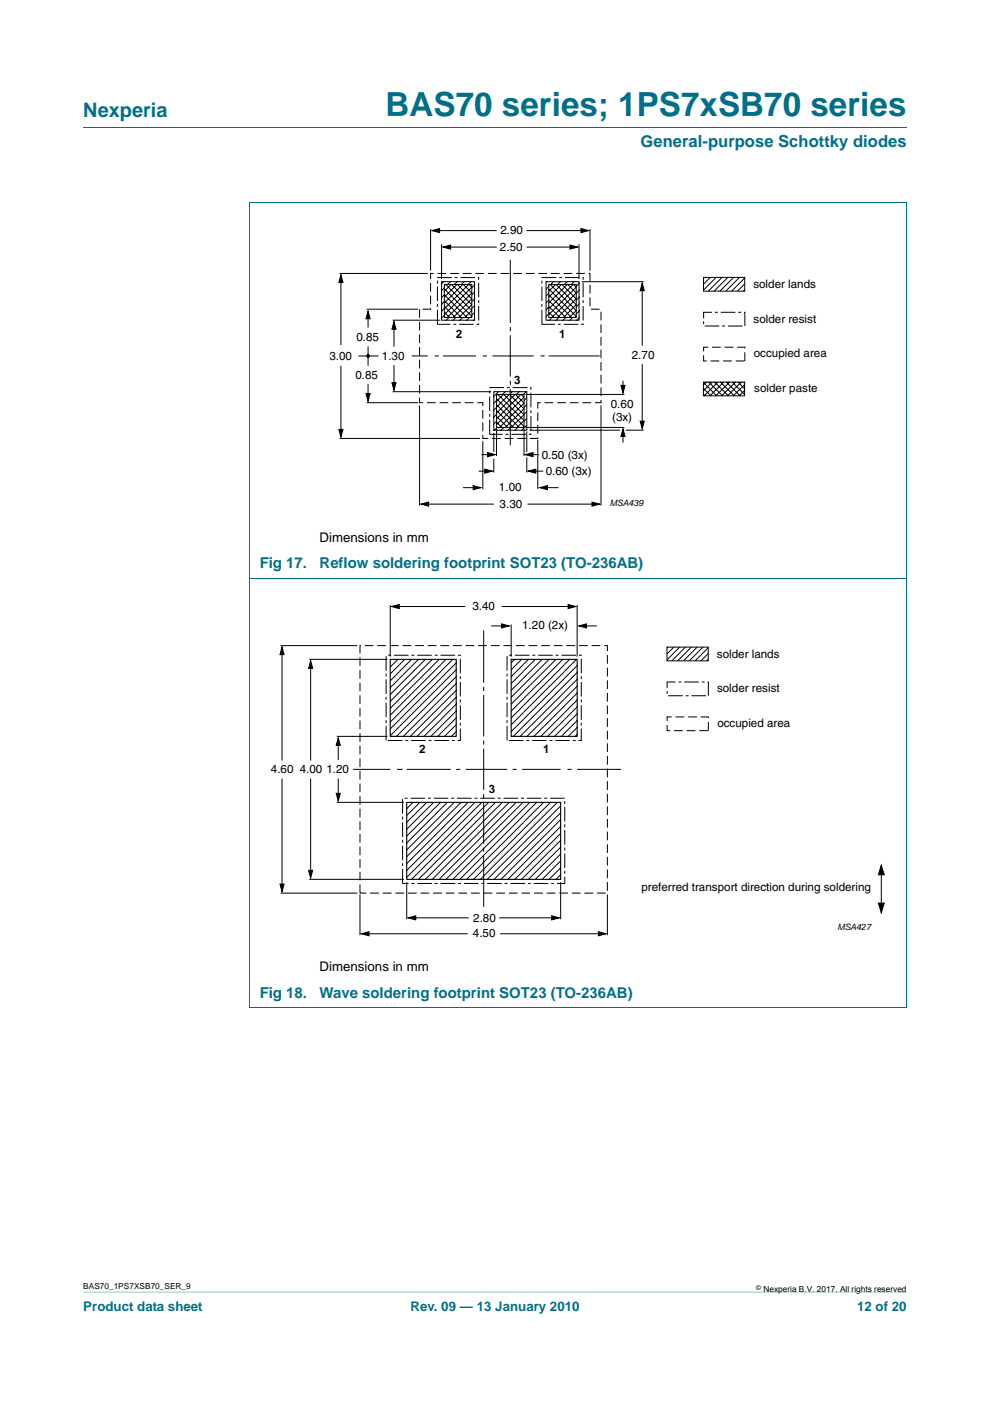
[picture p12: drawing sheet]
<svg xmlns="http://www.w3.org/2000/svg" width="210mm" height="297mm" viewBox="0 0 210 297" stroke-linecap="round" stroke-linejoin="round" font-family="sans-serif">
<path d="M17.7 273.9l174.6 .1z" fill="#00708a"/>
<path d="M17.7 27h174.6M52.9 42.9h139.4M53 42.9v170.7M192.3 42.9v170.7M52.9 122.6h139.4M52.9 213.6h139.4" fill="none" stroke="#00708a" stroke-width=".21"/>
<g fill="none" stroke="#000" stroke-width=".21">
<path d="M72.3 58.3v14.9M93.7 51.8v7.3M93.9 52.4h11.5M108.2 55.1v13.4M111.7 52.4h10.8M122.8 51.8v7.3M123.4 59.7h13.1M72.3 77.5v15.2M76 75.5h4.3M77.8 65.6h10.9M78.1 66v3.5M83.3 67.9h10.1"/>
<path d="M83.6 77.4v5.4M83.6 68.2v5.3M93.9 75.5h7M102.4 75.5h.9M104.4 75.5h8.8M108.2 69.3v.9M108.2 71.1v8.7M114.6 75.5h.9M116.4 75.5h10.8M136.2 60v13.3M136.2 77.2v13.7M72 93h29.8"/>
<path d="M77.8 85.4h10.9M78.1 81.5v3.6M83.3 83h20.9M101.5 99.9h2.9M102.4 93.5v10.2M104.7 83h7v8.2h-7zM104.7 91.8v4M105.8 83l-1.1 1.1M105.9 90.1l-1.1 1.2M107.2 83l-2.5 2.5M108.2 80.7v.9M108.7 83l-4 4"/>
<path d="M108.9 90.1l-1.2 1.2M110.2 83l-5.5 5.5M111.4 90.6h21M111.4 83.6h21M111.6 83l-6.9 6.9M111.7 97v3.2M111.8 90.1l-1.2 1.2M111.8 88.7l-2.6 2.6M111.8 85.8l-5.5 5.5M111.8 84.3l-5.9 5.8M111.8 87.2l-2.9 2.9M112 99.9h3.2"/>
<path d="M114.1 93.3v10.4M132.1 80.7v2.6M132.1 90.9v2.9M98.2 103.4h3.8M114.5 103.4h4"/>
</g>
<g fill="#000" stroke="#000" stroke-width=".21">
<path d="M72.3 58.3l.4 1.6h-.8zM93.9 52.4l1.7-.5v.9zM120.9 51.9l1.6 .5-1.6 .4zM78.1 66l.4 1.6h-.9zM83.6 68.2l.4 1.6h-.9zM136.2 60l.5 1.6h-.9zM71.9 91h.8l-.4 1.7zM77.6 83.5h.9l-.4 1.6zM83.1 81.1h.9l-.4 1.7zM102.8 99.5l1.6 .4-1.6 .4zM132.1 90.9l.5 1.6h-.9zM131.7 81.7h.9l-.5 1.6z"/>
<path d="M135.8 89.3h.9l-.5 1.6zM100.4 103l1.6 .4-1.6 .4zM112 99.9l1.6-.4v.8zM114.5 103.4l1.6-.4v.8z"/>
</g>
<path d="M92.8 58.9h8.7v9.9h-8.7zM114.9 58.9h8.8v9.9h-8.8z" fill="none" stroke="#000" stroke-width=".21" stroke-dasharray="3.1 .6 .6 .6" stroke-linecap="butt"/>
<path d="M105.3 83.6h5.8v7h-5.8z" fill="#fff" stroke="#000" stroke-width=".21"/>
<path d="M103.9 82.2h8.7v9.9h-8.7z" fill="none" stroke="#000" stroke-width=".21" stroke-dasharray="3.1 .6 .6 .6" stroke-linecap="butt"/>
<path d="M91.3 58h33.8v7.6h2.4v19.8h-13.4v7.6h-11.7v-7.6h-13.4v-19.8h2.3z" fill="none" stroke="#000" stroke-width=".21" stroke-dasharray="1.9 .8" stroke-linecap="butt"/>
<g fill="none" stroke="#000" stroke-width=".21">
<path d="M115.8 59.7h7v8.2h-7zM116 59.7l-.2 .2M117.4 59.7l-1.6 1.7M118.9 59.7l-3.1 3.1M120.4 59.7l-4.6 4.6M121.8 59.7l-6 6M122.9 61.5l-6.4 6.4M122.9 60.1l-7.1 7.1M122.9 63l-5 4.9M122.9 64.5l-3.5 3.4M122.9 67.4l-.6 .5M122.9 65.9l-2.1 2"/>
<path d="M105.3 84.6l5.8 5.8-.2 .2M105.3 85.8l4.8 4.8M105.3 87l3.6 3.6M105.3 88.3l2.4 2.3M105.3 89.5l1.1 1.1M105.5 83.6l-.2 .3M105.6 83.6l5.5 5.6M106.8 83.6l-1.5 1.5M106.9 83.6l4.2 4.3-2.7 2.7M108 83.6l-2.7 2.7M108.1 83.6l3 3.1-3.9 3.9M109.2 83.6l-3.9 4"/>
<path d="M109.3 83.6l1.8 1.9M110.5 83.6l-5.2 5.2M110.6 83.6l.5 .6-5.8 5.8M111.1 85.4l-5.1 5.2M111.1 89.2l-1.4 1.4"/>
</g>
<path d="M116.4 60.3h5.8v7h-5.8z" fill="#fff" stroke="#000" stroke-width=".21"/>
<g fill="none" stroke="#000" stroke-width=".21">
<path d="M93.7 59.7h7v8.2h-7zM94.1 59.7l-.5 .5M95.6 59.7l-2 2M97 59.7l-3.4 3.4M98.5 59.7l-4.9 4.9M100 59.7l-6.4 6.3M100.7 60.4l-7.1 7.1M100.7 66.2l-1.7 1.7M100.7 64.8l-3.2 3.1M100.7 63.3l-4.6 4.6M100.7 61.9l-6.1 6M100.7 67.7l-.3 .2"/>
<path d="M116.4 61.2l5.8 5.9-.2 .2M116.4 62.5l4.8 4.8M116.4 63.7l3.6 3.6M116.4 65l2.3 2.3M116.4 66.2l1.1 1.1M116.6 60.3l-.2 .2M116.7 60.3l5.5 5.5M117.9 60.3l-1.5 1.5M117.9 60.3l4.3 4.3-2.7 2.7M119.1 60.3l-2.7 2.7M119.2 60.3l3 3.1-3.9 3.9M120.3 60.3l-3.9 3.9"/>
<path d="M120.4 60.3l1.8 1.8-5.2 5.2M121.6 60.3l-5.2 5.2M121.6 60.3l.6 .6-5.8 5.8M122.2 65.8l-1.4 1.5"/>
</g>
<path d="M94.2 60.3h5.9v7h-5.9z" fill="#fff" stroke="#000" stroke-width=".21"/>
<g fill="none" stroke="#000" stroke-width=".21">
<path d="M72 58h18.7M91.3 48.6v8.8M91.6 48.9h13.8M111.7 48.9h13.2M125.1 48.6v8.8M149.2 58.8h8.8v2.9h-8.8zM149.4 58.8l-.2 .2M150.7 58.8l-1.5 1.5M151.9 58.8l-2.7 2.7M153.1 58.8l-2.9 2.9M154.4 58.8l-2.9 2.9M155.6 58.8l-2.9 2.9"/>
<path d="M156.9 58.8l-3 2.9M158 58.9l-2.8 2.8M78.1 73.4v4.1M87.3 75.5h3.4M92.2 75.5h.9M94.2 61.2l5.9 5.9-.3 .2M94.2 62.5l4.9 4.8M94.2 63.7l3.6 3.6M94.2 65l2.4 2.3M94.2 66.2l1.2 1.1M94.5 60.3l-.3 .2M94.5 60.3l5.6 5.5"/>
<path d="M95.7 60.3l-1.5 1.5M95.8 60.3l4.3 4.3-2.7 2.7M96.9 60.3l-2.7 2.7M97 60.3l3.1 3.1-4 3.9M98.2 60.3l-4 3.9M98.2 60.3l1.9 1.8-5.2 5.2M99.4 60.3l-5.2 5.2M99.5 60.3l.6 .6-5.9 5.8M100.1 65.8l-1.5 1.5M158 61.4l-.4 .3M158 60.2l-1.6 1.5M89 86v21.2"/>
<path d="M102.1 96.4h2.9M104.7 97.3v2.9M105.3 90.9v5.8M108.2 82.5v11.9M111.1 90.9v5.8M111.4 96.4h3M111.7 91.5v4.3M112.3 91.2h19.3M127.5 86v21.2M132.7 91.2h3.8M149.2 81h8.7v2.9h-8.7zM149.2 81.1l2.8 2.8"/>
<path d="M149.2 82.3l1.6 1.6M149.2 83.6l.3 .3M149.8 81l-.6 .6M150.3 81l3 2.9M151 81l-1.8 1.9M151.6 81l2.9 2.9M152.3 81l-2.9 2.9M152.8 81l2.9 2.9M153.5 81l-2.9 2.9M154.1 81l2.9 2.9M154.7 81l-2.9 2.9M155.3 81l2.6 2.7"/>
<path d="M156 81l-2.9 2.9M156.5 81l1.4 1.4M157.2 81l-2.9 2.9M157.8 81l.1 .2M157.9 82.8l-1.1 1.1M157.9 81.5l-2.4 2.4M89.3 106.9h15.4M111.9 106.9h15.3M59.5 136.9h16.3M59.8 137.2v24M65.6 139.8h16.6M82.8 128.3v10.9"/>
<path d="M83 139.7l-.3 .3M83.1 128.6h15.6M84.4 139.7l-1.7 1.8M85.9 139.7l-3.2 3.2M87.3 139.7l-2.5 2.6M88.8 139.7l-6.1 6.1M90.3 139.7l-7.6 7.6M91.7 139.7l-5.5 5.6M93.2 139.7l-10.5 10.5M94.6 139.7l-1.1 1.2M96.1 139.7l-13.4 13.4M102.6 133.7v11.1"/>
<path d="M104.2 132.7h3.8M106.4 128.6h15.7M108.4 132.4v6.8M109.2 139.7l-.8 .9M110.7 139.7l-2.3 2.4M112.1 139.7l-3.7 3.8M113.6 139.7l-5.2 5.3M115 139.7l-6.6 6.7M116.5 139.7l-8.1 8.2M118 139.7l-5.5 5.6M119.4 139.7l-11 11.1M120.9 139.7l-1.2 1.2"/>
<path d="M122.3 139.7l-13.9 14M122.4 128.3v10.9M122.8 132.7h3.8M141.5 137.2h8.7v2.9h-8.7zM141.7 137.2l-.2 .2M142.9 137.2l-1.4 1.5M144.2 137.2l-2.7 2.7M145.4 137.2l-2.9 2.9M146.6 137.2l-2.9 2.9M147.9 137.2l-2.9 2.9M149.1 137.2l-2.9 2.9M150.2 139.8l-.3 .3"/>
<path d="M150.2 138.6l-1.5 1.5M150.2 137.3l-2.8 2.8M65.9 140.1v21.1M71.5 156.1h10.7M71.7 156.4v4.7M84.8 152.5l-2.1 2.1M84.8 146.7l-2.1 2.1M84.8 149.6l-2.1 2.1M84.8 142.3l-2.1 2.1M86.2 145.2l-1.4 1.5M89.1 145.2l-4.3 4.4M92.1 145.2l-7.3 7.3"/>
<path d="M93.5 140.9l-4.4 4.4M93.5 143.8l-1.4 1.5M96.8 152.2l-4 4M96.8 155.1l-1.1 1.1M96.8 142l-14.1 14M96.8 140.5l-3.3 3.3M96.8 143.4l-12.7 12.8M96.8 150.7l-5.5 5.5M96.8 149.2l-6.9 7M96.8 147.8l-8.4 8.4M96.8 146.3l-9.8 9.9M96.8 144.9l-11.3 11.3"/>
<path d="M96.8 153.6l-2.6 2.6M102.6 145.6v.9M102.6 147.4v8.7M102.6 157v.9M102.6 158.7v8.8M111 152.5l-2.6 2.7M111 146.7l-2.6 2.6M111 149.6l-2.6 2.7M112.5 145.2l-1.5 1.5M115.4 145.2l-4.4 4.4M118.3 145.2l-7.3 7.3M119.8 151.1l-5.1 5.1"/>
<path d="M119.8 148.2l-8.1 8M119.8 140.9l-4.4 4.4M119.8 143.8l-1.5 1.5M122.5 151.3l-4.9 4.9M122.5 149.8l-6.4 6.4M122.5 148.4l-2.8 2.7M122.5 146.9l-9.3 9.3M122.5 145.4l-2.8 2.8M122.5 144l-12.2 12.2M122.5 152.7l-3.5 3.5M122.5 154.2l-2 2M122.5 155.6l-.6 .6"/>
<path d="M122.5 142.5l-13.7 13.7M122.5 141.1l-2.8 2.7M59.8 165.1v24M65.9 165.1v21M71.5 170.1h14.2M71.7 165.1v4.7M74.9 163.1h7.9M84.2 163.1h1.2M86.2 171.5h.1M86.3 163.1h9.3M87.7 170.1l-1.5 1.4M89.1 170.1l-2.9 2.8"/>
<path d="M90.6 170.1l-4.4 4.3M92 170.1l-5.8 5.8M93.5 170.1l-7.3 7.2M93.5 177.3l-7.3 7.3M93.5 174.4l-7.3 7.3M94.9 170.1l-8.7 8.7M96.4 170.1l-10.2 10.1M96.8 163.1h.8M97.9 170.1l-4.4 4.3M98.8 163.1h8.7M99.3 170.1l-13.1 13M100.8 170.1l-7.3 7.2"/>
<path d="M102.2 170.1l-16 16M102.3 175.9l-8.8 8.7M102.3 178.8l-7.8 7.7M102.6 168.4v.8M102.6 170.1v8.8M102.6 179.7v.9M103.7 170.1l-16.4 16.4M105.1 170.1l-11.6 11.6M106.6 170.1l-16.4 16.4M108.1 170.1l-5.9 5.8M108.7 163.1h.9M109.5 170.1l-16.4 16.4"/>
<path d="M110.8 163.1h8.1M111 170.1l-8.8 8.7M112.4 170.1l-16.4 16.4M113.9 170.1l-16.4 16.4M115.3 170.1l-16.4 16.4M116.8 170.1l-16.4 16.4M118.3 170.1l-16.5 16.4M119 172.3l-14.3 14.2M119 170.8l-15.7 15.7M119 173.7l-12.8 12.8M119 175.2l-11.3 11.3M119 176.7l-9.9 9.8"/>
<path d="M119 178.1l-8.4 8.4M119 179.6l-7 6.9M120.4 163.1h.8M122.4 163.1h9.3M59.5 189.4h16.3M65.6 186.4h20.1M76.4 189.6v8.7M76.6 198h22.6M86.3 187v7.9M86.6 194.6h12.8M93.5 181.7l-4.8 4.8M93.5 184.6l-1.9 1.9"/>
<path d="M102.6 181.5v10.8M105.9 194.6h12.7M106.1 198h22.4M118.9 187v7.9M119 181l-5.5 5.5M119 182.5l-4 4M119 183.9l-2.6 2.6M119 185.4l-1.1 1.1M128.8 189.6v8.7M186.9 183.4v10.1"/>
</g>
<g fill="#000" stroke="#000" stroke-width=".21">
<path d="M91.6 48.9l1.6-.4v.8zM123.2 48.5l1.7 .4-1.7 .4zM103.4 96l1.6 .4-1.6 .4zM111.4 96.4l1.7-.4v.8zM89.3 106.9l1.6-.5v.9zM125.6 106.4l1.6 .5-1.6 .4zM59.8 137.2l.5 1.6h-.9zM83.1 128.6l1.6-.4v.8zM106.4 132.3l1.6 .4-1.6 .4zM120.5 128.2l1.6 .4-1.6 .4zM122.8 132.7l1.6-.4v.8zM65.9 140.1l.4 1.6h-.8z"/>
<path d="M71.7 156.4l.5 1.6h-.9zM71.3 168.2h.9l-.5 1.6zM59.4 187.4h.9l-.5 1.7zM65.5 184.5h.8l-.4 1.6zM76.6 198l1.7-.5v.9zM86.6 194.6l1.6-.4v.8zM117 194.2l1.6 .4-1.6 .4zM126.9 197.5l1.6 .5-1.6 .4zM186.9 183.4l.7 2.1h-1.3zM186.3 191.5h1.3l-.7 2z"/>
<circle cx="78.1" cy="75.5" r=".29"/>
</g>
<path d="M149.2 66.2h8.8v2.9h-8.8zM81.9 138.9h15.7v18.1h-15.7zM107.5 138.9h15.8v18.1h-15.8zM141.5 144.6h8.7v2.9h-8.7zM85.4 169.2h34.4v18.1h-34.4z" fill="none" stroke="#000" stroke-width=".21" stroke-dasharray="3.1 .6 .6 .6" stroke-linecap="butt"/>
<path d="M149.2 73.6h8.8v2.9h-8.8zM76.4 136.9h52.4v52.5h-52.4zM141.5 152h8.7v2.9h-8.7z" fill="none" stroke="#000" stroke-width=".21" stroke-dasharray="1.9 .8" stroke-linecap="butt"/>
<path d="M82.8 139.8h14v16.3h-14zM108.4 139.8h14v16.3h-14zM86.3 170.1h32.6v16.3h-32.6z" fill="none" stroke="#000" stroke-width=".23"/>
<text font-size="7" fill="#00708a" x="81.8" y="24.6">BAS70 series; 1PS7xSB70 series</text>
<text font-size="4.2" fill="#00708a" x="17.7" y="24.9">Nexperia</text>
<text font-size="3.5" fill="#00708a" x="135.9" y="31.1">General-purpose Schottky diodes</text>
<g font-size="3.2" fill="#00708a">
<text x="55.1" y="120.5">Fig 17.</text>
<text x="67.8" y="120.5">Reflow soldering footprint SOT23 (TO-236AB)</text>
<text x="55.1" y="211.5">Fig 18.</text>
<text x="67.8" y="211.5">Wave soldering footprint SOT23 (TO-236AB)</text>
</g>
<g font-size="2.8">
<text x="67.8" y="114.9">Dimensions in mm</text>
<text x="67.8" y="206">Dimensions in mm</text>
</g>
<g font-size="2.8" fill="#00708a">
<text x="17.7" y="277.9">Product data sheet</text>
<text x="87.1" y="277.9">Rev. 09 — 13 January 2010</text>
<text x="181.8" y="277.9">12 of 20</text>
</g>
<g font-size="2.5">
<text x="106" y="53.2">2.50</text>
<text x="106.1" y="49.6">2.90</text>
<text x="159.8" y="61.1">solder lands</text>
<text x="96.7" y="71.6">2</text>
<text x="118.6" y="71.6">1</text>
<text x="159.8" y="68.4">solder resist</text>
<text x="69.9" y="76.2">3.00</text>
<text x="75.6" y="72.3">0.85</text>
<text x="81" y="76.2">1.30</text>
<text x="134" y="76.2">2.70</text>
<text x="159.9" y="75.8">occupied area</text>
<text x="75.4" y="80.3">0.85</text>
<text x="109" y="81.4">3</text>
<text x="160" y="83.2">solder paste</text>
<text x="129.6" y="86.6">0.60</text>
<text x="129.8" y="89.3">(3x)</text>
<text x="114.9" y="97.3">0.50 (3x)</text>
<text x="115.7" y="100.7">0.60 (3x)</text>
<text x="105.8" y="104.1">1.00</text>
<text x="106" y="107.7">3.30</text>
<text x="100.2" y="129.3">3.40</text>
<text x="110.8" y="133.4">1.20 (2x)</text>
<text x="152" y="139.5">solder lands</text>
<text x="152.1" y="146.8">solder resist</text>
<text x="152.2" y="154.2">occupied area</text>
<text x="88.9" y="159.7">2</text>
<text x="115.2" y="159.7">1</text>
<text x="57.5" y="163.9">4.60</text>
<text x="63.6" y="164">4.00</text>
<text x="69.2" y="163.9">1.20</text>
<text x="103.7" y="168.1">3</text>
<text x="136" y="189">preferred transport direction during soldering</text>
<text x="100.4" y="195.4">2.80</text>
<text x="100.3" y="198.7">4.50</text>
</g>
<g font-size="1.9">
<text x="129.3" y="107.4">MSA439</text>
<text x="177.6" y="197.2">MSA427</text>
</g>
<g font-size="1.8">
<text x="17.7" y="273.3">BAS70_1PS7XSB70_SER_9</text>
<text x="161.9" y="273.9">Nexperia B.V. 2017. All rights reserved</text>
</g>
<text font-size="1.4" x="160.4" y="273.4">©</text>
</svg>
